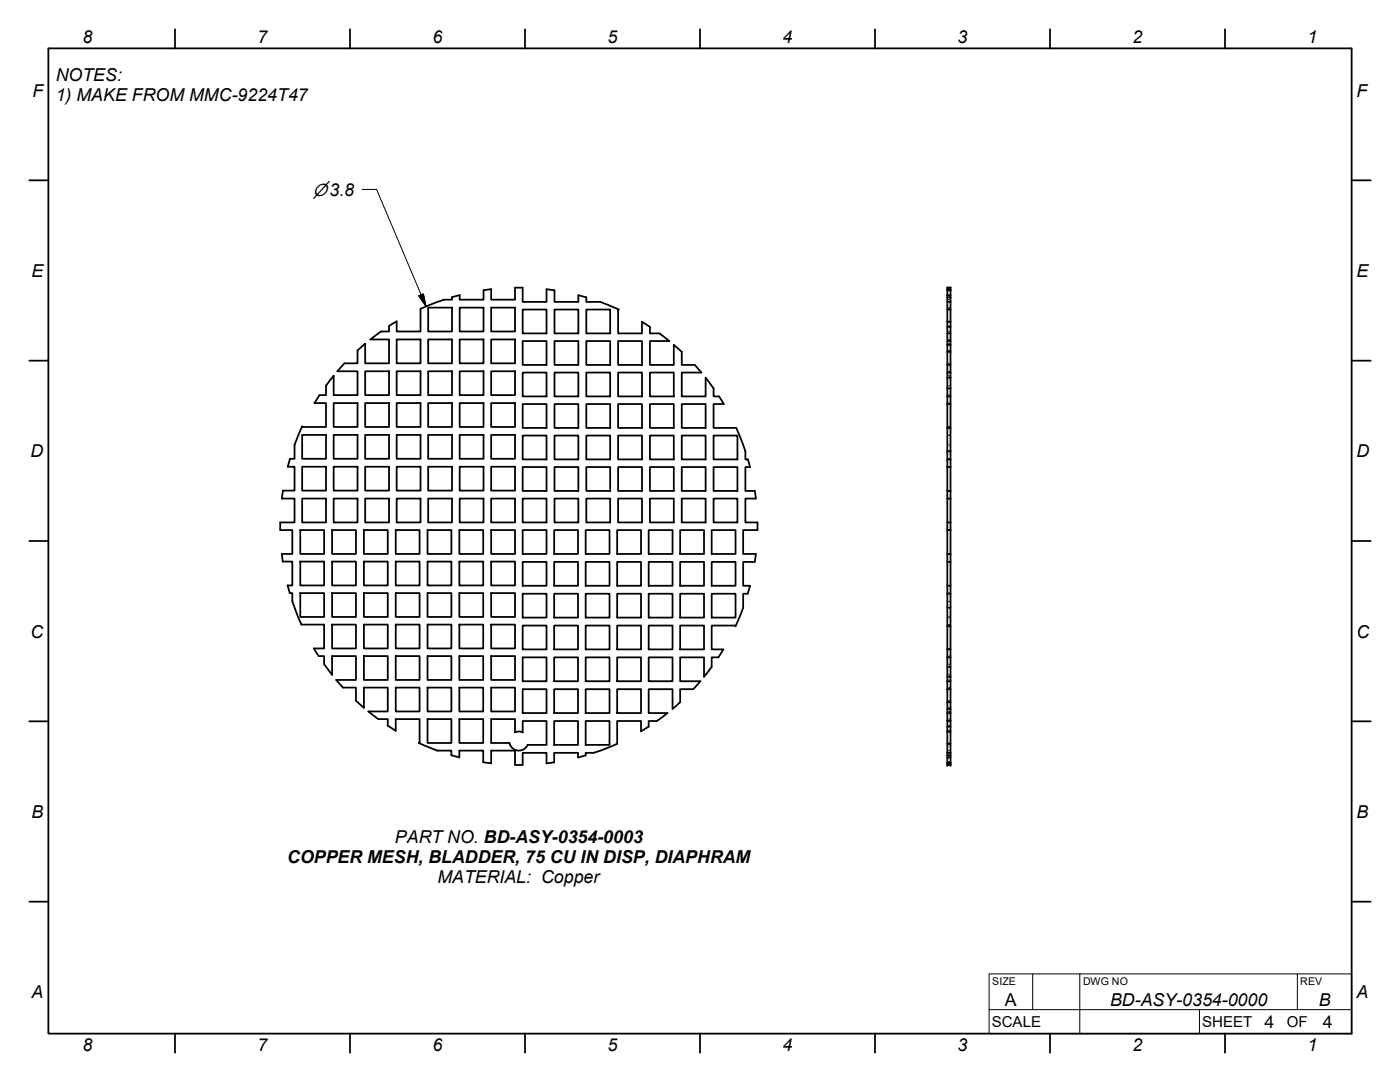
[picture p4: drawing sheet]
<svg xmlns="http://www.w3.org/2000/svg" width="279mm" height="216mm" viewBox="0 0 279 216" stroke-linecap="round" stroke-linejoin="round" font-family="sans-serif">
<g fill="none" stroke="#000" stroke-width=".36">
<path d="M9.7 9.7h260v196.5h-260zM34.9 5.8v3.9M69.8 5.8v3.9M104.8 5.8v3.9M139.7 5.8v3.9M174.6 5.8v3.9M209.5 5.8v3.9M244.5 5.8v3.9M5.8 36h3.9M269.7 36h3.9M189.1 58.9h.6M189.1 57.7h.6"/>
<path d="M189.1 57.4h.6M189.1 59.3h.6M189.1 57.9h.6M5.8 72h3.9M68.7 72.5h2.7v-2.6l1.5-1.3v3.9h4.7v-4.8h-3.7l2.1-1.6h1.6v-1.1l1.6-.9v2h4.7v-4.5l4.7-1.8h1.6v-.5l1.5-.4v.9h4.8v-1.9l1.5-.2v2.1h4.8v-2.4h1.5v2.8h4.8v-2.5l1.6 .2v2.3h4.7v-1.3l1.6 .4v.9h2.8l3.7 1.6h-.1v4.7h4.7v-2.3l1.6 1v1.3h1.9l2 1.6h-3.9v4.7h4.8v-4l.8 .7 .8 .7v2.6h2.6l1.3 1.5h-3.9v4.8h4.7v-3.7l1.6 2.1v1.6h1.1l.9 1.5h-2v4.8h4.5l1.9 4.6v1.7h.5l.4 1.5h-.9v4.8h1.8l.3 1.5h-2.1v4.7h2.4v1.6h-2.9v4.7h2.6l-.3 1.6h-2.3v4.8h1.4l-.5 1.6h-.9v2.8l-1 2.4-.5 1.3v-.2h-4.8v4.8h2.4l-1 1.6h-1.4v1.9l-1.5 1.9v-3.8h-4.8v4.7h4.1l-.7 .9-.8 .7h-2.6v2.6l-1.5 1.4v-4h-4.7v4.8h3.7l-2.1 1.6h-1.6v1.1l-1.6 .9v-2h-4.7v4.5l-4.7 1.8h-1.6v.5l-1.5 .5v-1h-4.8v1.9l-1.5 .2v-2.1h-4.8v2.4h-1.5v-2.8h-4.8v2.5l-1.6-.2v-2.3h-4.7v1.3l-1.6-.4v-.9h-2.8l-2.5-1-1.2-.5h.1v-4.8h-4.7v2.3l-1.6-1v-1.3h-1.9l-2-1.5h3.9v-4.8h-4.8v4l-1.6-1.4v-2.6h-2.5l-1.4-1.5h3.9v-4.8h-4.7v3.8l-1.6-2.2v-1.6h-1.1l-1-1.5h2.1v-4.8h-4.5l-.7-1.5-1.2-3.1v-1.7h-.5l-.4-1.5h.9v-4.7h-1.9l-.2-1.6h2.1v-4.7h-2.4v-1.6h2.9v-4.7h-2.6l.3-1.6h2.3v-4.8h-1.4l.5-1.6h.9v-2.7l1.5-3.7v.1h4.8v-4.8h-2.3l1-1.6h1.3v-1.8l1.5-2v3.8h4.8v-4.7h-4.1zM72.9 74.1h4.7v4.7h-4.7zM79.2 67.7h4.7v4.8h-4.7zM79.2 74.1h4.7v4.7h-4.7zM85.4 61.4h4.8v4.7h-4.8zM85.4 67.7h4.8v4.8h-4.8zM85.4 74.1h4.8v4.7h-4.8zM91.7 61.4h4.8v4.7h-4.8z"/>
<path d="M91.7 67.7h4.8v4.8h-4.8zM91.7 74.1h4.8v4.7h-4.8zM98 61.4h4.8v4.7h-4.8zM98 67.7h4.8v4.8h-4.8zM98 74.1h4.8v4.7h-4.8zM104.3 74.3h4.8v4.8h-4.8zM104.3 68.1h4.8v4.7h-4.8zM104.3 61.8h4.8v4.7h-4.8zM110.7 61.8h4.7v4.7h-4.7zM110.7 74.3h4.7v4.8h-4.7zM110.7 68.1h4.7v4.7h-4.7zM117 74.3h4.8v4.8h-4.8z"/>
<path d="M117 68.1h4.8v4.7h-4.8zM117 61.8h4.8v4.7h-4.8zM123.4 74.3h4.7v4.8h-4.7zM123.4 68.1h4.7v4.7h-4.7zM129.7 74.3h4.8v4.8h-4.8zM189.1 79.1h.6M189.1 72.8h.6M189.1 75.4h.6M189.1 66.5h.6M189.1 68.8h.6M189.1 64.2h.6M189.1 60.2h.6"/>
<path d="M189.1 79.1v1.5M189.1 75.4v2.1M189.1 72.8v1.5M189.1 68.8v1.4M189.1 66.5v1.6M189.1 64.2v1M189.1 60.2v1.6M189.1 60.2v-2.8h.6v2.8M189.1 61.8v2.4M189.1 65.2v1.3M189.1 68.1v.7M189.1 70.2v2.6"/>
<path d="M189.1 74.3v1.1M189.1 77.5v1.6M189.1 77.5h.6M189.1 70.2h.6M189.1 74.3h.6M189.1 65.2h.6M189.1 68.1h.6M189.1 61.8h.6M189.7 60.2v1.6M189.7 64.2v1M189.7 66.5v1.6M189.7 68.8v1.4"/>
<path d="M189.7 72.8v1.5M189.7 75.4v2.1M189.7 79.1v1.5M189.7 61.8v2.4M189.7 65.2v1.3M189.7 68.1v.7M189.7 70.2v2.6M189.7 74.3v1.1M189.7 77.5v1.6M269.7 72h3.9M60.3 86.8h4.8v4.7h-4.8zM60.3 93.1h4.8v4.8h-4.8z"/>
<path d="M60.3 99.5h4.8v4.7h-4.8zM66.6 80.4h4.8v4.8h-4.8zM66.6 86.8h4.8v4.7h-4.8zM66.6 93.1h4.8v4.8h-4.8zM66.6 99.5h4.8v4.7h-4.8zM72.9 80.4h4.7v4.8h-4.7zM72.9 86.8h4.7v4.7h-4.7zM72.9 93.1h4.7v4.8h-4.7zM72.9 99.5h4.7v4.7h-4.7zM79.2 80.4h4.7v4.8h-4.7zM79.2 86.8h4.7v4.7h-4.7zM79.2 93.1h4.7v4.8h-4.7z"/>
<path d="M79.2 99.5h4.7v4.7h-4.7zM85.4 80.4h4.8v4.8h-4.8zM85.4 86.8h4.8v4.7h-4.8zM85.4 93.1h4.8v4.8h-4.8zM85.4 99.5h4.8v4.7h-4.8zM91.7 80.4h4.8v4.8h-4.8zM91.7 86.8h4.8v4.7h-4.8zM91.7 93.1h4.8v4.8h-4.8zM91.7 99.5h4.8v4.7h-4.8zM98 80.4h4.8v4.8h-4.8zM98 86.8h4.8v4.7h-4.8zM98 93.1h4.8v4.8h-4.8z"/>
<path d="M98 99.5h4.8v4.7h-4.8zM104.3 99.5h4.8v4.7h-4.8zM104.3 93.2h4.8v4.8h-4.8zM104.3 86.9h4.8v4.8h-4.8zM104.3 80.6h4.8v4.8h-4.8zM110.7 99.5h4.7v4.7h-4.7zM110.7 93.2h4.7v4.8h-4.7zM110.7 86.9h4.7v4.8h-4.7zM110.7 80.6h4.7v4.8h-4.7zM117 99.5h4.8v4.7h-4.8zM117 93.2h4.8v4.8h-4.8zM117 86.9h4.8v4.8h-4.8z"/>
<path d="M117 80.6h4.8v4.8h-4.8zM123.4 99.5h4.7v4.7h-4.7zM123.4 93.2h4.7v4.8h-4.7zM123.4 86.9h4.7v4.8h-4.7zM123.4 80.6h4.7v4.8h-4.7zM129.7 99.5h4.8v4.7h-4.8zM129.7 93.2h4.8v4.8h-4.8zM129.7 86.9h4.8v4.8h-4.8zM129.7 80.6h4.8v4.8h-4.8zM136.1 99.5h4.7v4.7h-4.7zM136.1 93.2h4.7v4.8h-4.7zM136.1 86.9h4.7v4.8h-4.7z"/>
<path d="M136.1 80.6h4.7v4.8h-4.7zM142.4 99.5h4.8v4.7h-4.8zM142.4 93.2h4.8v4.8h-4.8zM142.4 86.9h4.8v4.8h-4.8zM189.1 91.7h.6M189.1 98h.6M189.1 85.4h.6M189.1 85.4v4.6M189.1 80.6v4.8M189.1 90v31.3M189.1 90h.6M189.1 93.2h.6"/>
<path d="M189.1 99.5h.6M189.1 80.6h.6M189.7 85.4v4.6M189.7 80.6v4.8M189.7 90v31.3M5.8 107.9h3.9M59.9 118.3h4.8v4.8h-4.8zM59.9 112.1h4.8v4.7h-4.8zM59.9 105.8h4.8v4.7h-4.8zM66.3 118.3h4.7v4.8h-4.7zM66.3 112.1h4.7v4.7h-4.7zM66.3 105.8h4.7v4.7h-4.7z"/>
<path d="M72.6 118.3h4.8v4.8h-4.8zM72.6 112.1h4.8v4.7h-4.8zM72.6 105.8h4.8v4.7h-4.8zM79 118.3h4.7v4.8h-4.7zM79 112.1h4.7v4.7h-4.7zM79 105.8h4.7v4.7h-4.7zM85.3 118.3h4.8v4.8h-4.8zM85.3 112.1h4.8v4.7h-4.8zM85.3 105.8h4.8v4.7h-4.8zM91.7 118.3h4.7v4.8h-4.7zM91.7 112.1h4.7v4.7h-4.7zM91.7 105.8h4.7v4.7h-4.7z"/>
<path d="M98 118.3h4.8v4.8h-4.8zM98 112.1h4.8v4.7h-4.8zM98 105.8h4.8v4.7h-4.8zM104.3 105.8h4.8v4.7h-4.8zM104.3 112.1h4.8v4.8h-4.8zM104.3 118.5h4.8v4.7h-4.8zM110.6 105.8h4.8v4.7h-4.8zM110.6 112.1h4.8v4.8h-4.8zM110.6 118.5h4.8v4.7h-4.8zM116.9 105.8h4.7v4.7h-4.7zM116.9 112.1h4.7v4.8h-4.7zM116.9 118.5h4.7v4.7h-4.7z"/>
<path d="M123.2 105.8h4.7v4.7h-4.7zM123.2 112.1h4.7v4.8h-4.7zM123.2 118.5h4.7v4.7h-4.7zM129.5 105.8h4.7v4.7h-4.7zM129.5 112.1h4.7v4.8h-4.7zM129.5 118.5h4.7v4.7h-4.7zM135.7 105.8h4.8v4.7h-4.8zM135.7 112.1h4.8v4.8h-4.8zM135.7 118.5h4.8v4.7h-4.8zM142 105.8h4.8v4.7h-4.8zM142 112.1h4.8v4.8h-4.8zM142 118.5h4.8v4.7h-4.8z"/>
<path d="M189.1 104.2h.6M189.1 116.9h.6M189.1 110.5h.6M189.1 105.8h.6M189.1 118.5h.6M189.1 112.1h.6M269.7 107.9h3.9M66.3 124.6h4.7v4.8h-4.7zM72.6 130.9h4.8v4.8h-4.8zM72.6 124.6h4.8v4.8h-4.8zM79 137.2h4.7v4.8h-4.7zM79 130.9h4.7v4.8h-4.7z"/>
<path d="M79 124.6h4.7v4.8h-4.7zM85.3 137.2h4.8v4.8h-4.8zM85.3 130.9h4.8v4.8h-4.8zM85.3 124.6h4.8v4.8h-4.8zM91.7 137.2h4.7v4.8h-4.7zM91.7 130.9h4.7v4.8h-4.7zM91.7 124.6h4.7v4.8h-4.7zM98 137.2h4.8v4.8h-4.8zM98 130.9h4.8v4.8h-4.8zM98 124.6h4.8v4.8h-4.8zM104.3 131.2h4.8v4.7h-4.8zM104.3 137.5h4.8v4.8h-4.8z"/>
<path d="M104.3 124.8h4.8v4.8h-4.8zM110.6 131.2h4.8v4.7h-4.8zM110.6 137.5h4.8v4.8h-4.8zM110.6 124.8h4.8v4.8h-4.8zM116.9 131.2h4.7v4.7h-4.7zM116.9 137.5h4.7v4.8h-4.7zM116.9 124.8h4.7v4.8h-4.7zM123.2 131.2h4.7v4.7h-4.7zM123.2 137.5h4.7v4.8h-4.7zM123.2 124.8h4.7v4.8h-4.7zM129.5 131.2h4.7v4.7h-4.7zM129.5 124.8h4.7v4.8h-4.7z"/>
<path d="M135.7 124.8h4.8v4.8h-4.8zM189.1 133.1h.6M189.1 135.9h.6M189.1 129.6h.6M189.1 121.3h.6M189.1 135.9v1.6M189.1 133.1v1.9M189.1 129.6v1.6M189.1 121.3v3.7M189.1 125v4.6M189.1 131.2v1.9M189.1 135v.9"/>
<path d="M189.1 137.5v2.6M189.1 137.5h.6M189.1 131.2h.6M189.1 135h.6M189.1 125h.6M189.7 121.3v3.7M189.7 129.6v1.6M189.7 133.1v1.9M189.7 135.9v1.6M189.7 125v4.6M189.7 131.2v1.9M189.7 135v.9"/>
<path d="M189.7 137.5v2.6M5.8 143.9h3.9M85.3 143.5h4.8v4.8h-4.8zM91.7 143.5h4.7v4.8h-4.7zM98 143.5h4.8v2.6l.9-.1 .6 .1v-2.2h4.8v4.7h-3.8a1.91 1.91 0 0 1-1.9 1.2 1.91 1.91 0 0 1-1.7-1.5h-3.7zM110.6 143.9h4.8v4.7h-4.8zM116.9 143.9h4.7v4.7h-4.7zM189.1 152.3v.3h.6M189.1 152.6h.6M189.1 150.7h.6M189.1 152.1h.6M189.1 145h.6"/>
<path d="M189.1 148.4h.6M189.1 140.1h.6M189.1 142.3h.6M189.1 148.4v1.8M189.1 145v.9M189.1 142.3v1.6M189.1 140.1v1.4M189.1 141.5v.8M189.1 143.9v1.1M189.1 145.9v2.5M189.1 150.2v2.1M189.1 150.2h.6"/>
<path d="M189.1 151.2h.6M189.1 152.3h.6M189.1 143.9h.6M189.1 145.9h.6M189.1 141.5h.6M189.7 140.1v1.4M189.7 142.3v1.6M189.7 145v.9M189.7 148.4v1.8M189.7 141.5v.8M189.7 143.9v1.1M189.7 145.9v2.5"/>
<path d="M189.7 150.2v2.4M269.7 143.9h3.9M5.8 179.9h3.9M269.7 179.9h3.9M34.9 206.2v3.9M69.8 206.2v3.9M104.8 206.2v3.9M139.7 206.2v3.9M174.6 206.2v3.9M209.5 206.2v3.9M244.5 206.2v3.9"/>
</g>
<g fill="none" stroke="#000" stroke-width=".2">
<path d="M72.3 37.8h2.9l9.8 23.3M83.6 59l.9-.3 .5 2.4zM189.1 59.3h.2M189.1 57.9h.2M189.1 59.8h.2M189.1 58.9h.2M189.5 59.3h.2M189.5 57.9h.2M189.5 59.8h.2M189.5 58.9h.2M189.1 65h.2M189.1 61.6h.2"/>
<path d="M189.1 66.1h.2M189.1 61.4h.2M189.1 69.9h.2M189.1 72.5h.2M189.1 67.7h.2M189.1 77h.2M189.1 78.8h.2M189.1 74.1h.2M189.1 64.1h.2M189.1 68.6h.2M189.1 75h.2M189.5 65h.2"/>
<path d="M189.5 61.6h.2M189.5 66.1h.2M189.5 61.4h.2M189.5 69.9h.2M189.5 72.5h.2M189.5 67.7h.2M189.5 77h.2M189.5 78.8h.2M189.5 74.1h.2M189.5 64.1h.2M189.5 68.6h.2M189.5 75h.2"/>
<path d="M189.1 85.2h.2M189.1 80.4h.2M189.1 88.8h.2M189.1 91.5h.2M189.1 86.8h.2M189.1 97.9h.2M189.1 93.1h.2M189.1 86.9h.2M189.1 85.1h.2M189.5 85.2h.2M189.5 80.4h.2M189.5 88.8h.2"/>
<path d="M189.5 91.5h.2M189.5 86.8h.2M189.5 97.9h.2M189.5 93.1h.2M189.5 86.9h.2M189.5 85.1h.2M189.1 118.3h.2M189.1 112.1h.2M189.1 116.8h.2M189.1 120h.2M189.5 118.3h.2M189.5 112.1h.2"/>
<path d="M189.5 116.8h.2M189.5 120h.2M189.1 134.7h.2M189.1 137.2h.2M189.1 130.9h.2M189.1 135.7h.2M189.1 124.6h.2M189.1 129.4h.2M189.1 123.1h.2M189.1 124.8h.2M189.1 123.2h.2M189.1 132.5h.2"/>
<path d="M189.1 139.8h.2M189.5 134.7h.2M189.5 137.2h.2M189.5 130.9h.2M189.5 135.7h.2M189.5 124.6h.2M189.5 129.4h.2M189.5 123.1h.2M189.5 124.8h.2M189.5 123.2h.2M189.5 132.5h.2M189.5 139.8h.2"/>
<path d="M189.1 141.2h.2M189.1 145.8h.2M189.1 151.1h.2M189.1 148.3h.2M189.1 143.5h.2M189.1 142h.2M189.1 148.6h.2M189.1 146.1h.2M189.1 149.8h.2M189.1 146h.2M189.1 144.8h.2M189.1 150.7h.2"/>
<path d="M189.1 152.1h.2M189.5 141.2h.2M189.5 145.8h.2M189.5 151.1h.2M189.5 148.3h.2M189.5 143.5h.2M189.5 142h.2M189.5 148.6h.2M189.5 146.1h.2M189.5 149.8h.2M189.5 146h.2M189.5 144.8h.2"/>
<path d="M189.5 150.7h.2M189.5 152.1h.2M197.4 194.3h72.3v11.9h-72.3zM206.1 194.3v7.2M215.5 194.3v11.9M258.9 194.3v7.2M197.4 201.5h72.3M239.4 201.5v4.7"/>
</g>
<g fill="#000">
<circle cx="189.1" cy="152.6" r=".18"/>
<circle cx="189.7" cy="152.6" r=".18"/>
</g>
<path d="M83.6 59l.9-.3 .5 2.4z" fill="#000" stroke="#000" stroke-width=".2"/>
<g font-size="3.5">
<text x="16.5" y="8.7">8</text>
<text x="51.4" y="8.7">7</text>
<text x="86.3" y="8.7">6</text>
<text x="121.3" y="8.7">5</text>
<text x="156.2" y="8.7">4</text>
<text x="191.1" y="8.7">3</text>
<text x="226" y="8.7">2</text>
<text x="260.9" y="8.7">1</text>
<text x="11.1" y="16.1">NOTES:</text>
<text x="6.5" y="19.3">F</text>
<text x="11.1" y="20.2">1) MAKE FROM MMC-9224T47</text>
<text x="270.7" y="19.3">F</text>
<text x="62.3" y="39">⌀3.8</text>
<text x="6.3" y="55.2">E</text>
<text x="270.7" y="55.2">E</text>
<text x="6.1" y="91.2">D</text>
<text x="270.7" y="91.2">D</text>
<text x="6.1" y="127.2">C</text>
<text x="270.7" y="127.2">C</text>
<text x="6.3" y="163.2">B</text>
<text x="270.7" y="163.2">B</text>
<text x="57.3" y="172.2">COPPER MESH, BLADDER, 75 CU IN DISP, DIAPHRAM</text>
<text x="78.8" y="168.2">PART NO. BD-ASY-0354-0003</text>
<text x="87.3" y="176.2">MATERIAL: Copper</text>
<text x="6.3" y="199.2">A</text>
<text x="200.5" y="200.7">A</text>
<text x="221.5" y="200.7">BD-ASY-0354-0000</text>
<text x="263.2" y="200.7">B</text>
<text x="270.7" y="199.2">A</text>
<text x="16.5" y="209.8">8</text>
<text x="51.4" y="209.8">7</text>
<text x="86.3" y="209.8">6</text>
<text x="121.3" y="209.8">5</text>
<text x="156.2" y="209.8">4</text>
<text x="191.1" y="209.8">3</text>
<text x="226" y="209.8">2</text>
<text x="252.3" y="205.1">4</text>
<text x="260.9" y="209.8">1</text>
<text x="264" y="205.1">4</text>
</g>
<g font-size="3">
<text x="197.9" y="204.9">SCALE</text>
<text x="239.9" y="204.9">SHEET</text>
<text x="256.8" y="204.9">OF</text>
</g>
<g font-size="2.1">
<text x="198" y="196.5">SIZE</text>
<text x="216.1" y="196.5">DWG NO</text>
<text x="259.5" y="196.5">REV</text>
</g>
</svg>
